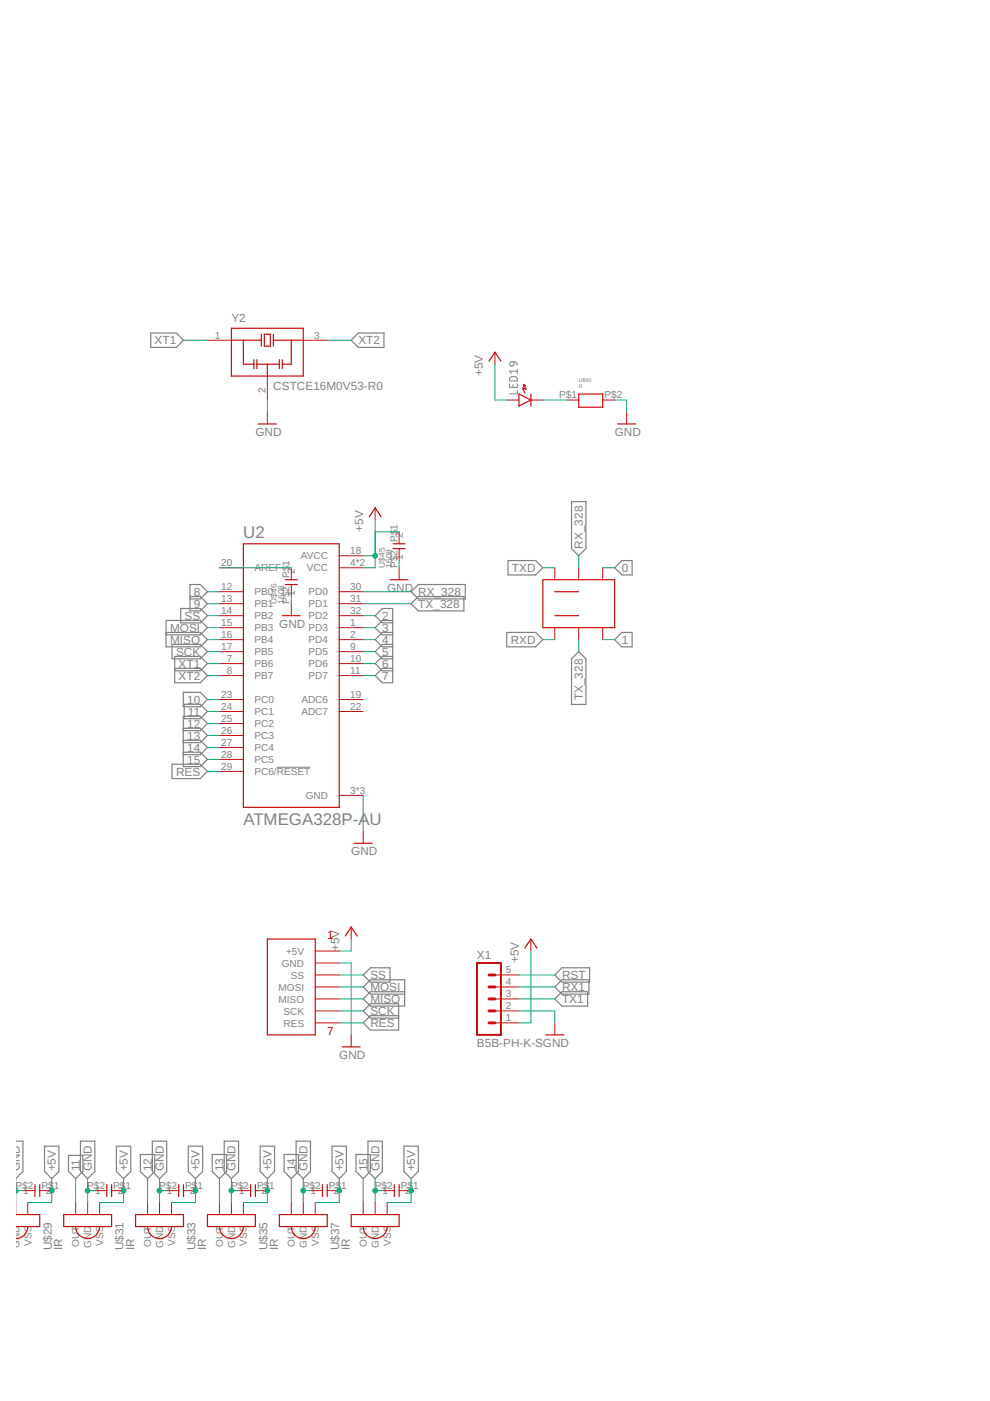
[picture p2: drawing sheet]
<svg xmlns="http://www.w3.org/2000/svg" width="210mm" height="297mm" viewBox="0 0 210 297" stroke-linecap="round" stroke-linejoin="round" font-family="sans-serif">
<path d="M108.2 76.8l.8-.1v.5a.46 .46 0 0 1-.7 .3 .46 .46 0 0 1-.1-.7zM109 76.7l.4 .1 .3 .6M109.7 78.3v.9M109.7 78.7h-1.6l.3 .5M108.1 81.4v.7h1.6v-.7M108.2 80l.3-.1h.9l.2 .3 .1 .6h-1.6zM108.8 81.6v.5M109.7 82.8v.7h-1.6M58.7 162.7h7.1" fill="none" stroke="#808080" stroke-width=".21"/>
<g fill="none" stroke="#808080" stroke-width=".25">
<path d="M32 70.6h5.4l1.5 1.5-1.5 1.6h-5.4zM76 70.6h5.4v3.1h-5.4l-1.5-1.6zM107.7 118.9h5.9l1.5 1.5-1.5 1.5h-5.9zM121.2 106.3h3v10l-1.5 1.5-1.5-1.5zM131.8 118.9h2.2v3h-2.2l-1.5-1.5zM35.2 134.1h7.3l1.5 1.5-1.5 1.5h-7.3v-5.5h7.3l1.5 1.5-1.5 1.5h-7.3M36.5 136.6h6l1.5 1.6-1.5 1.5h-6zM38.3 129h4.2l1.5 1.5-1.5 1.6h-4.2zM40.3 126.5h2.2l1.5 1.5-1.5 1.5h-2.2v-5.6h2.2l1.5 1.6-1.5 1.5h-2.2M83.2 134.1h-2.1l-1.6 1.5 1.6 1.5h2.1M83.2 136.6h-2.1l-1.6 1.6 1.6 1.5h2.1M83.2 131.6h-2.1l-1.6 1.5 1.6 1.5h2.1"/>
<path d="M83.2 132.1h-2.1l-1.6-1.6 1.6-1.5h2.1v15.8h-2.1l-1.6-1.6 1.6-1.5h2.1M83.2 139.2h-2.1l-1.6 1.5 1.6 1.5h2.1M87.2 128l1.5-1.5h9.7v3h-9.7zM87.2 125.5l1.5-1.6h10v3.1h-10zM107.4 134.1h6.2l1.5 1.5-1.5 1.5h-6.2zM122.7 138.2l1.5 1.5v9.7h-3v-9.7zM131.8 134.1h2.2v3h-2.2l-1.5-1.5zM37 141.7h5.5l1.5 1.5-1.5 1.6h-5.5v-5.6h5.5l1.5 1.5-1.5 1.5h-5.5M38.9 154.4h3.6l1.5 1.5-1.5 1.6h-3.6M38.9 146.8h3.6l1.5 1.5-1.5 1.5h-3.6zM38.9 154.9h3.6l1.5-1.5-1.5-1.5h-3.6v10.6h3.6l1.5-1.5-1.5-1.5h-3.6M38.9 157h3.6l1.5 1.5-1.5 1.5h-3.6"/>
<path d="M39.1 149.3h3.4l1.5 1.6-1.5 1.5h-3.4zM36.5 162h6l1.5 1.6-1.5 1.5h-6zM78.5 205.2h4.2v3h-4.2l-1.5-1.5zM84.5 215.3h-6l-1.5 1.6 1.5 1.5h6v-5.6h-6l-1.5 1.5 1.5 1.6h6M85.8 210.3h-7.3l-1.5 1.5 1.5 1.5h7.3v-5.6h-7.3l-1.5 1.6 1.5 1.5h7.3M117.6 211.8l1.5-1.5h5.5v3h-5.5zM117.6 209.3l1.5-1.6h5.8v3.1h-5.8zM119.1 205.2h5.9v3h-5.9l-1.5-1.5zM3.4 242h1.5v6.4l-1.5 1.4M9.4 243h3.1v5.4l-1.5 1.5-1.6-1.5zM14.5 245h3.1v3.4l-1.6 1.5-1.5-1.5zM17.1 242h3v6.4l-1.5 1.5-1.5-1.5z"/>
<path d="M24.7 243h3v5.4l-1.5 1.5-1.5-1.5zM29.8 244.8h3v3.6l-1.5 1.5-1.5-1.5zM32.3 242h3v6.4l-1.5 1.5-1.5-1.5zM39.9 243h3.1v5.4l-1.6 1.5-1.5-1.5zM45 244.8h3v3.6l-1.5 1.5-1.5-1.5zM47.5 242h3.1v6.4l-1.5 1.5-1.6-1.5zM55.2 243h3v5.4l-1.5 1.5-1.5-1.5zM60.2 244.8h3.1v3.6l-1.5 1.5-1.6-1.5zM62.8 242h3v6.4l-1.5 1.5-1.5-1.5zM70.4 243h3v5.4l-1.5 1.5-1.5-1.5zM75.5 244.8h3v3.6l-1.5 1.5-1.5-1.5zM78 242h3.1v6.4l-1.6 1.5-1.5-1.5z"/>
<path d="M85.6 243h3.1v5.4l-1.5 1.5-1.6-1.5z"/>
</g>
<g fill="none" stroke="#c90d0c" stroke-width=".25">
<path d="M49.1 69.6h15.2v10.1h-15.2zM49.1 72.1h6.3M51.6 72.1v5.1h2.2M53.8 76.3v1.9M54.5 76.3v1.9M54.5 77.2h4.7M55.4 70.9v2.5M56 70.9h1.3v2.5h-1.3zM56.7 77.2v2.5M58 70.9v2.5M58 72.1h6.3M59.2 76.3v1.9"/>
<path d="M59.9 76.3v1.9M61.8 72.1v5.1h-1.9M103.7 76.6l1.2-1.9 1.3 1.9M54.8 89.9h3.8M110 83.5l2.6 1.3-2.6 1.3zM111 81.5l.5 1-.7-.2 .5 1M111 81.5v.5M111 81.5l.4 .3M112.6 83.5v2.6M122.7 83.5h5.1v2.8h-5.1zM131 89.9h3.8M51.6 115.3h20.3v55.9h-20.3z"/>
<path d="M78.3 109.6l1.2-1.9 1.3 1.9M83.4 115.3h2.5M83.4 116.3h2.5M59.9 130.5h3.8M60.5 123.9h2.5M60.5 122.9h2.5M82.7 122.9h3.8M115.1 122.9h15.2v10.2h-15.2zM117.6 130.5h5.1M117.6 125.5h5.1M75.1 178.8h3.8M56.7 199.1h10.1v20.3h-10.1z"/>
<path d="M73.2 198.5l1.3-1.9 1.2 1.9M111.3 201l1.3-1.9 1.2 1.9M115.7 219.4h3.8M72.6 222h3.8M3.4 257.5h5v2.6h-5M7.4 251.2v2.5M8.4 251.2v2.5M13.5 257.5h10.2v2.6h-10.2zM22.6 251.2v2.5M23.7 251.2v2.5M28.7 257.5h10.2v2.6h-10.2zM37.9 251.2v2.5"/>
<path d="M38.9 251.2v2.5M44 257.5h10.1v2.6h-10.1zM53.1 251.2v2.5M54.1 251.2v2.5M59.2 257.5h10.2v2.6h-10.2zM68.4 251.2v2.5M69.4 251.2v2.5M74.5 257.5h10.1v2.6h-10.1zM83.6 251.2v2.5M84.6 251.2v2.5M5.9 260.1a2.53 2.53 0 0 1-2.5 2.5M16 260.1a2.54 2.54 0 0 0 2.6 2.5 2.54 2.54 0 0 0 2.5-2.5"/>
<path d="M31.3 260.1a2.54 2.54 0 0 0 2.5 2.5 2.54 2.54 0 0 0 2.6-2.5M46.5 260.1a2.54 2.54 0 0 0 2.6 2.5 2.54 2.54 0 0 0 2.5-2.5M61.8 260.1a2.54 2.54 0 0 0 2.5 2.5 2.54 2.54 0 0 0 2.5-2.5M77 260.1a2.54 2.54 0 0 0 2.5 2.5 2.54 2.54 0 0 0 2.6-2.5"/>
</g>
<g fill="none" stroke="#c90d0c" stroke-width=".21">
<path d="M44 72.1h5.1M56.7 79.7v5.1M64.3 72.1h5.1M104.9 74.7v2.5M56.7 87.4v2.5M107.5 84.8h2.5M112.6 84.8h2.5M120.2 84.8h2.5M127.8 84.8h2.5M132.9 87.4v2.5M71.9 117.8h5.1M79.5 107.7v2.5"/>
<path d="M84.6 112.8v2.5M84.6 116.3v2.6M46.5 120.4h5.1M46.5 125.5h5.1M46.5 128h5.1M46.5 130.5h5.1M46.5 133.1h5.1M46.5 135.6h5.1M46.5 138.2h5.1M61.8 120.4v2.5M61.8 123.9v2.6M61.8 128v2.5"/>
<path d="M71.9 120.4h5.1M71.9 125.5h5.1M71.9 128h5.1M71.9 130.5h5.1M71.9 133.1h5.1M71.9 135.6h5.1M71.9 138.2h5.1M84.6 120.4v2.5M117.6 120.4v2.5M117.6 133.1v2.5M122.7 120.4v2.5M122.7 133.1v2.5"/>
<path d="M127.8 120.4v2.5M127.8 133.1v2.5M46.5 140.7h5.1M46.5 143.2h5.1M46.5 148.3h5.1M46.5 150.9h5.1M46.5 153.4h5.1M46.5 155.9h5.1M46.5 158.5h5.1M71.9 140.7h5.1M71.9 143.2h5.1M71.9 148.3h5.1"/>
<path d="M71.9 150.9h5.1M46.5 161h5.1M46.5 163.6h5.1M71.9 168.6h5.1M77 176.3v2.5M74.5 196.6v2.5M112.6 199.1v2.5M66.8 201.6h5.1M66.8 204.2h5.1M66.8 206.7h5.1M66.8 209.3h5.1M66.8 211.8h5.1"/>
<path d="M66.8 214.3h5.1M66.8 216.9h5.1M74.5 219.4v2.6M104.9 206.7h5.1M104.9 209.3h5.1M104.9 211.8h5.1M104.9 214.3h5.1M104.9 216.9h5.1M117.6 216.9v2.5M4.9 252.4h2.5M5.9 255v2.5M8.4 252.4h2.6"/>
<path d="M16 255v2.5M18.6 255v2.5M20.1 252.4h2.5M21.1 255v2.5M23.7 252.4h2.5M31.3 255v2.5M33.8 255v2.5M35.3 252.4h2.6M36.4 255v2.5M38.9 252.4h2.5M46.5 255v2.5M49.1 255v2.5"/>
<path d="M50.6 252.4h2.5M51.6 255v2.5M54.1 252.4h2.6M61.8 255v2.5M64.3 255v2.5M65.8 252.4h2.6M66.8 255v2.5M69.4 252.4h2.5M77 255v2.5M79.5 255v2.5M81.1 252.4h2.5M82.1 255v2.5"/>
<path d="M84.6 252.4h2.6"/>
</g>
<path d="M101.1 204.2h5.1v15.2h-5.1z" fill="none" stroke="#c90d0c" stroke-width=".42"/>
<path d="M103.7 211.8h1.2M103.7 214.3h1.2M103.7 216.9h1.2M103.7 206.7h1.2M103.7 209.3h1.2" fill="none" stroke="#c90d0c" stroke-width=".61"/>
<g fill="none" stroke="#0dab76" stroke-width=".21">
<path d="M38.9 72.1h5.1M69.4 72.1h5.1M104.9 77.2v7.6h2.6M56.7 84.8v2.6M115.1 84.8h5.1M130.3 84.8h2.6v2.6M77 117.8h2.5M79.5 110.2v10.2h-2.5M79.5 112.8h5.1M84.6 118.9v1.5M122.7 117.8v2.6M44 135.6h2.5"/>
<path d="M44 138.2h2.5M44 133.1h2.5M44 128h2.5M44 125.5h2.5M44 130.5h2.5M46.5 120.4h15.3M61.8 126.5v1.5M77 135.6h2.5M77 138.2h2.5M77 133.1h2.5M77 128h10.2M77 125.5h10.2"/>
<path d="M77 130.5h2.5M115.1 120.4h2.5M115.1 135.6h2.5M122.7 135.6v2.6M127.8 120.4h2.5M127.8 135.6h2.5M44 155.9h2.5M44 150.9h2.5M44 148.3h2.5M44 153.4h2.5M44 140.7h2.5M44 143.2h2.5"/>
<path d="M44 158.5h2.5M77 140.7h2.5M77 143.2h2.5M44 161h2.5M44 163.6h2.5M77 168.6v7.7M74.5 199.1v2.5h-2.6M71.9 204.2h2.6v15.2M71.9 214.3h5.1M71.9 216.9h5.1M71.9 211.8h5.1M71.9 209.3h5.1"/>
<path d="M71.9 206.7h5.1M110 214.3h7.6v2.6M110 211.8h7.6M110 209.3h7.6M110 206.7h7.6M112.6 201.6v15.3h-2.6M3.4 252.4h1.5M11 249.9v5.1h-5.1M16 249.9v5.1M18.6 252.4h1.5M18.6 249.9v5.1M26.2 249.9v5.1h-5.1"/>
<path d="M31.3 249.9v5.1M33.8 252.4h1.5M33.8 249.9v5.1M41.4 249.9v5.1h-5M46.5 249.9v5.1M49.1 252.4h1.5M49.1 249.9v5.1M56.7 249.9v5.1h-5.1M61.8 249.9v5.1M64.3 252.4h1.5M64.3 249.9v5.1M71.9 249.9v5.1h-5.1"/>
<path d="M77 249.9v5.1M79.5 252.4h1.6M79.5 249.9v5.1M87.2 249.9v5.1h-5.1"/>
</g>
<g fill="#0dab76" stroke="#0dab76" stroke-width=".21">
<path d="M3.4 251.9a.52 .52 0 0 1 .5 .5 .52 .52 0 0 1-.5 .5z" fill-rule="evenodd"/>
<circle cx="18.6" cy="252.4" r=".51"/>
<circle cx="33.8" cy="252.4" r=".51"/>
<circle cx="49.1" cy="252.4" r=".51"/>
<circle cx="64.3" cy="252.4" r=".51"/>
<circle cx="79.5" cy="252.4" r=".51"/>
<circle cx="11" cy="252.4" r=".51"/>
<circle cx="26.2" cy="252.4" r=".51"/>
<circle cx="41.4" cy="252.4" r=".51"/>
<circle cx="56.7" cy="252.4" r=".51"/>
<circle cx="71.9" cy="252.4" r=".51"/>
<circle cx="87.2" cy="252.4" r=".51"/>
<circle cx="79.5" cy="117.8" r=".51"/>
</g>
<g font-size="3.6" fill="#808080">
<text x="51.6" y="114">U2</text>
<text x="51.6" y="175">ATMEGA328P-AU</text>
</g>
<g font-size="2.5" fill="#808080">
<text x="49.1" y="68.3">Y2</text>
<text x="32.8" y="73">XT1</text>
<text x="76" y="73">XT2</text>
<text x="58" y="82.8">CSTCE16M0V53-R0</text>
<text x="102.4" y="79.7" transform="rotate(-90 102.4 79.7)">+5V</text>
<text x="54.1" y="92.4">GND</text>
<text x="130.3" y="92.4">GND</text>
<text x="77" y="112.8" transform="rotate(-90 77 112.8)">+5V</text>
<text x="123.6" y="116.3" transform="rotate(-90 123.6 116.3)">RX_328</text>
<text x="82.1" y="125.5">GND</text>
<text x="108.6" y="121.3">TXD</text>
<text x="131.9" y="121.3">0</text>
<text x="39.1" y="131.4">SS</text>
<text x="41.1" y="128.9">9</text>
<text x="41.1" y="126.3">8</text>
<text x="81.1" y="131.4">2</text>
<text x="88.7" y="128.9">TX_328</text>
<text x="88.7" y="126.3">RX_328</text>
<text x="36.1" y="134">MOSI</text>
<text x="36.1" y="136.5">MISO</text>
<text x="59.2" y="133.1">GND</text>
<text x="81.1" y="134">3</text>
<text x="81.1" y="136.5">4</text>
<text x="108.3" y="136.5">RXD</text>
<text x="131.9" y="136.5">1</text>
<text x="37.3" y="139">SCK</text>
<text x="37.8" y="141.6">XT1</text>
<text x="81.1" y="139">5</text>
<text x="81.1" y="141.6">6</text>
<text x="37.8" y="144.1">XT2</text>
<text x="39.7" y="149.2">10</text>
<text x="81.1" y="144.1">7</text>
<text x="123.6" y="148.5" transform="rotate(-90 123.6 148.5)">TX_328</text>
<text x="39.7" y="154.3">12</text>
<text x="39.9" y="151.7">11</text>
<text x="39.7" y="156.8">13</text>
<text x="39.7" y="159.4">14</text>
<text x="39.7" y="161.9">15</text>
<text x="37.3" y="164.4">RES</text>
<text x="74.5" y="181.3">GND</text>
<text x="71.9" y="201.6" transform="rotate(-90 71.9 201.6)">+5V</text>
<text x="101.1" y="203.4">X1</text>
<text x="78.5" y="207.6">SS</text>
<text x="110" y="204.2" transform="rotate(-90 110 204.2)">+5V</text>
<text x="119.2" y="207.6">RST</text>
<text x="78.5" y="215.2">SCK</text>
<text x="78.5" y="210.1">MOSI</text>
<text x="78.5" y="212.7">MISO</text>
<text x="119.2" y="212.7">TX1</text>
<text x="119.2" y="210.1">RX1</text>
<text x="78.5" y="217.8">RES</text>
<text x="101.1" y="222">B5B-PH-K-SGND</text>
<text x="71.9" y="224.5">GND</text>
<text x="4.2" y="248.4" transform="rotate(-90 4.2 248.4)">GND</text>
<text x="11.9" y="248.4" transform="rotate(-90 11.9 248.4)">+5V</text>
<text x="16.9" y="248.4" transform="rotate(-90 16.9 248.4)">11</text>
<text x="19.5" y="248.4" transform="rotate(-90 19.5 248.4)">GND</text>
<text x="27.1" y="248.4" transform="rotate(-90 27.1 248.4)">+5V</text>
<text x="32.2" y="248.4" transform="rotate(-90 32.2 248.4)">12</text>
<text x="34.7" y="248.4" transform="rotate(-90 34.7 248.4)">GND</text>
<text x="42.3" y="248.4" transform="rotate(-90 42.3 248.4)">+5V</text>
<text x="47.4" y="248.4" transform="rotate(-90 47.4 248.4)">13</text>
<text x="50" y="248.4" transform="rotate(-90 50 248.4)">GND</text>
<text x="57.6" y="248.4" transform="rotate(-90 57.6 248.4)">+5V</text>
<text x="62.7" y="248.4" transform="rotate(-90 62.7 248.4)">14</text>
<text x="65.2" y="248.4" transform="rotate(-90 65.2 248.4)">GND</text>
<text x="72.8" y="248.4" transform="rotate(-90 72.8 248.4)">+5V</text>
<text x="77.9" y="248.4" transform="rotate(-90 77.9 248.4)">15</text>
<text x="80.4" y="248.4" transform="rotate(-90 80.4 248.4)">GND</text>
<text x="88" y="248.4" transform="rotate(-90 88 248.4)">+5V</text>
<text x="11" y="265.1" transform="rotate(-90 11 265.1)">U$29</text>
<text x="13.3" y="265.1" transform="rotate(-90 13.3 265.1)">IR</text>
<text x="26.2" y="265.1" transform="rotate(-90 26.2 265.1)">U$31</text>
<text x="28.5" y="265.1" transform="rotate(-90 28.5 265.1)">IR</text>
<text x="41.4" y="265.1" transform="rotate(-90 41.4 265.1)">U$33</text>
<text x="43.7" y="265.1" transform="rotate(-90 43.7 265.1)">IR</text>
<text x="56.7" y="265.1" transform="rotate(-90 56.7 265.1)">U$35</text>
<text x="59" y="265.1" transform="rotate(-90 59 265.1)">IR</text>
<text x="71.9" y="265.1" transform="rotate(-90 71.9 265.1)">U$37</text>
<text x="74.2" y="265.1" transform="rotate(-90 74.2 265.1)">IR</text>
</g>
<g font-size="2.5" fill="#c90d0c">
<text x="69.4" y="199.1">1</text>
<text x="69.4" y="219.4">7</text>
</g>
<g font-size="2.1" fill="#808080">
<text x="45.5" y="71.8">1</text>
<text x="66.6" y="71.8">3</text>
<text x="56.3" y="83.3" transform="rotate(-90 56.3 83.3)">2</text>
<text x="118.6" y="84.5">P$1</text>
<text x="128.1" y="84.5">P$2</text>
<text x="84.3" y="112.3" transform="rotate(-90 84.3 112.3)">1</text>
<text x="85.4" y="114" transform="rotate(-90 85.4 114)">2</text>
<text x="61.4" y="120" transform="rotate(-90 61.4 120)">1</text>
<text x="63.8" y="118.6">AVCC</text>
<text x="74.3" y="117.5">18</text>
<text x="84.3" y="114.9" transform="rotate(-90 84.3 114.9)">P$</text>
<text x="85.4" y="118.8" transform="rotate(-90 85.4 118.8)">1</text>
<text x="46.9" y="125.1">12</text>
<text x="46.9" y="120">20</text>
<text x="53.9" y="121.1">AREF</text>
<text x="61.4" y="122.6" transform="rotate(-90 61.4 122.6)">P$</text>
<text x="62.5" y="121.6" transform="rotate(-90 62.5 121.6)">2</text>
<text x="65.1" y="121.1">VCC</text>
<text x="74.3" y="120">4*2</text>
<text x="74.3" y="125.1">30</text>
<text x="84.3" y="120.5" transform="rotate(-90 84.3 120.5)">P$2</text>
<text x="46.9" y="127.6">13</text>
<text x="46.9" y="130.2">14</text>
<text x="53.9" y="126.2">PB0</text>
<text x="53.9" y="128.8">PB1</text>
<text x="53.9" y="131.3">PB2</text>
<text x="61.4" y="128.1" transform="rotate(-90 61.4 128.1)">P$2</text>
<text x="62.5" y="126.4" transform="rotate(-90 62.5 126.4)">1</text>
<text x="65.4" y="126.2">PD0</text>
<text x="65.4" y="128.8">PD1</text>
<text x="65.4" y="131.3">PD2</text>
<text x="74.3" y="127.6">31</text>
<text x="74.3" y="130.2">32</text>
<text x="46.9" y="132.7">15</text>
<text x="46.9" y="135.3">16</text>
<text x="46.9" y="137.8">17</text>
<text x="53.9" y="133.8">PB3</text>
<text x="53.9" y="136.4">PB4</text>
<text x="65.4" y="133.8">PD3</text>
<text x="65.4" y="136.4">PD4</text>
<text x="74.3" y="132.7">1</text>
<text x="74.3" y="135.3">2</text>
<text x="74.3" y="137.8">9</text>
<text x="48.1" y="140.3">7</text>
<text x="48.1" y="142.9">8</text>
<text x="53.9" y="138.9">PB5</text>
<text x="53.9" y="141.5">PB6</text>
<text x="53.9" y="144">PB7</text>
<text x="65.4" y="138.9">PD5</text>
<text x="65.4" y="141.5">PD6</text>
<text x="65.4" y="144">PD7</text>
<text x="74.3" y="140.3">10</text>
<text x="74.3" y="142.9">11</text>
<text x="46.9" y="148">23</text>
<text x="53.9" y="149.1">PC0</text>
<text x="63.9" y="149.1">ADC6</text>
<text x="74.3" y="148">19</text>
<text x="46.9" y="150.5">24</text>
<text x="46.9" y="153">25</text>
<text x="46.9" y="155.6">26</text>
<text x="53.9" y="151.6">PC1</text>
<text x="53.9" y="154.2">PC2</text>
<text x="63.9" y="151.6">ADC7</text>
<text x="74.3" y="150.5">22</text>
<text x="46.9" y="158.1">27</text>
<text x="46.9" y="160.7">28</text>
<text x="53.9" y="156.7">PC3</text>
<text x="53.9" y="159.2">PC4</text>
<text x="53.9" y="161.8">PC5</text>
<text x="46.9" y="163.2">29</text>
<text x="53.9" y="164.3">PC6/RESET</text>
<text x="64.8" y="169.4">GND</text>
<text x="74.3" y="168.3">3*3</text>
<text x="60.7" y="202.4">+5V</text>
<text x="59.7" y="204.9">GND</text>
<text x="61.7" y="207.5">SS</text>
<text x="107.3" y="208.9">4</text>
<text x="107.3" y="206.4">5</text>
<text x="59.1" y="210">MOSI</text>
<text x="59.1" y="212.6">MISO</text>
<text x="60.1" y="215.1">SCK</text>
<text x="107.3" y="214">2</text>
<text x="107.3" y="211.4">3</text>
<text x="60.1" y="217.6">RES</text>
<text x="107.3" y="216.5">1</text>
<text x="3.3" y="252.1">P$2</text>
<text x="4.9" y="253.2">1</text>
<text x="8.8" y="252.1">P$</text>
<text x="9.8" y="253.2">2</text>
<text x="11.4" y="252.1">1</text>
<text x="18.5" y="252.1">P$2</text>
<text x="20.1" y="253.2">1</text>
<text x="24" y="252.1">P$</text>
<text x="25" y="253.2">2</text>
<text x="26.6" y="252.1">1</text>
<text x="33.7" y="252.1">P$2</text>
<text x="35.4" y="253.2">1</text>
<text x="39.3" y="252.1">P$</text>
<text x="40.2" y="253.2">2</text>
<text x="41.9" y="252.1">1</text>
<text x="49" y="252.1">P$2</text>
<text x="50.6" y="253.2">1</text>
<text x="54.5" y="252.1">P$</text>
<text x="55.5" y="253.2">2</text>
<text x="57.1" y="252.1">1</text>
<text x="64.2" y="252.1">P$2</text>
<text x="65.9" y="253.2">1</text>
<text x="69.7" y="252.1">P$</text>
<text x="70.7" y="253.2">2</text>
<text x="72.3" y="252.1">1</text>
<text x="79.5" y="252.1">P$2</text>
<text x="81.1" y="253.2">1</text>
<text x="85" y="252.1">P$</text>
<text x="85.9" y="253.2">2</text>
<text x="87.6" y="252.1">1</text>
<text x="4.1" y="264.6" transform="rotate(-90 4.1 264.6)">GND</text>
<text x="6.7" y="264.1" transform="rotate(-90 6.7 264.1)">VSS</text>
<text x="16.8" y="264.4" transform="rotate(-90 16.8 264.4)">OUT</text>
<text x="19.4" y="264.6" transform="rotate(-90 19.4 264.6)">GND</text>
<text x="21.9" y="264.1" transform="rotate(-90 21.9 264.1)">VSS</text>
<text x="32" y="264.4" transform="rotate(-90 32 264.4)">OUT</text>
<text x="34.6" y="264.6" transform="rotate(-90 34.6 264.6)">GND</text>
<text x="37.1" y="264.1" transform="rotate(-90 37.1 264.1)">VSS</text>
<text x="47.3" y="264.4" transform="rotate(-90 47.3 264.4)">OUT</text>
<text x="49.8" y="264.6" transform="rotate(-90 49.8 264.6)">GND</text>
<text x="52.4" y="264.1" transform="rotate(-90 52.4 264.1)">VSS</text>
<text x="62.5" y="264.4" transform="rotate(-90 62.5 264.4)">OUT</text>
<text x="65.1" y="264.6" transform="rotate(-90 65.1 264.6)">GND</text>
<text x="67.6" y="264.1" transform="rotate(-90 67.6 264.1)">VSS</text>
<text x="77.8" y="264.4" transform="rotate(-90 77.8 264.4)">OUT</text>
<text x="80.3" y="264.6" transform="rotate(-90 80.3 264.6)">GND</text>
<text x="82.8" y="264.1" transform="rotate(-90 82.8 264.1)">VSS</text>
</g>
<g font-size="1.8" fill="#808080">
<text x="81.6" y="120.4" transform="rotate(-90 81.6 120.4)">U$45</text>
<text x="83.1" y="120.4" transform="rotate(-90 83.1 120.4)">1608</text>
<text x="58.7" y="128" transform="rotate(-90 58.7 128)">U$46</text>
<text x="60.2" y="128" transform="rotate(-90 60.2 128)">1608</text>
</g>
<g font-size="1.1" fill="#808080">
<text x="122.7" y="82.3">R</text>
<text x="122.7" y="81">U$60</text>
</g>
</svg>
